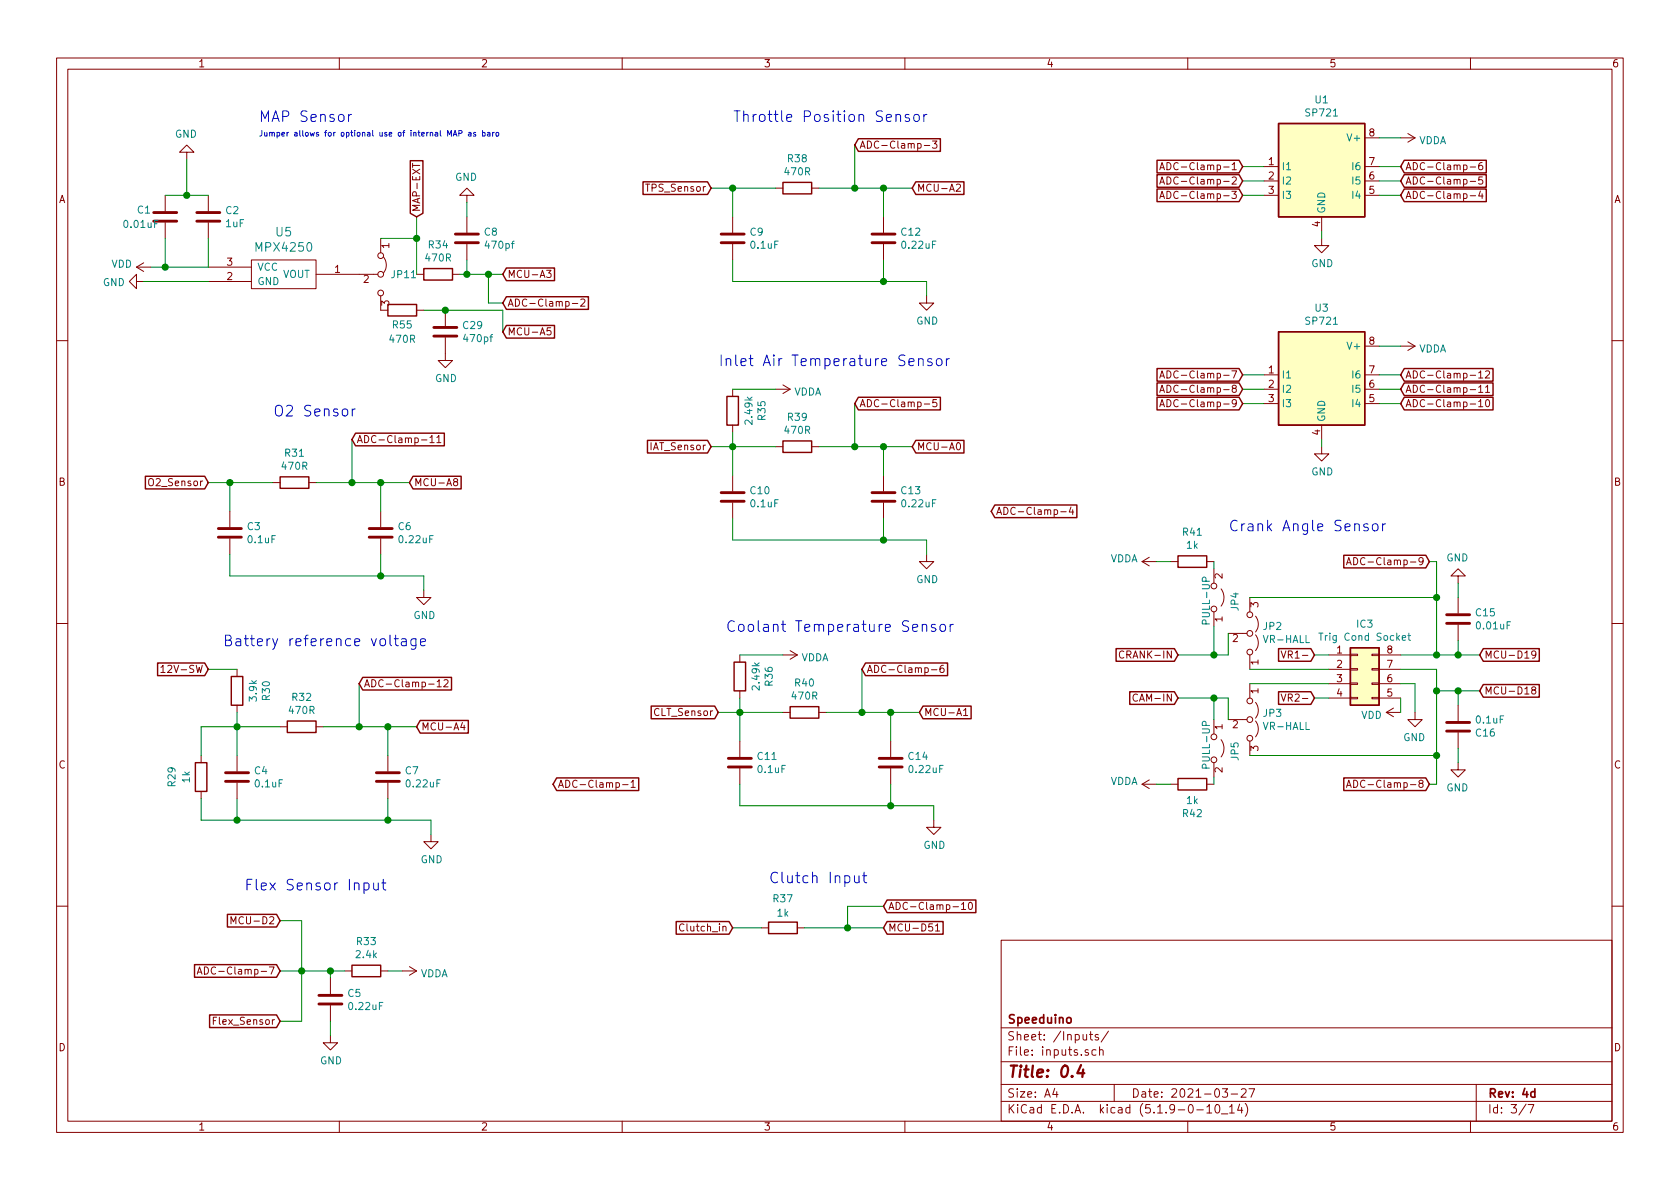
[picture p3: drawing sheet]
<svg xmlns="http://www.w3.org/2000/svg" width="297mm" height="210mm" viewBox="0 0 297 210" stroke-linecap="round" stroke-linejoin="round" font-family="sans-serif">
<g fill="none" stroke="#840000" stroke-width=".18">
<path d="M10 10.3h277v189.9h-277zM12 12.2h273v186.1h-273zM60 10.3v1.9M110 10.3v1.9M160 10.3v1.9M210 10.3v1.9M260 10.3v1.9M29.2 34.5v2.8M29.2 39.4v2.8M33 26.9h1.3l-1.3-1.3-1.3 1.3h1.3v1.3M36.8 34.5v2.8M36.8 39.4v2.8"/>
<path d="M72.9 28.9v.7M82.5 34.5h1.3l-1.3-1.2-1.2 1.2h1.2v1.3M82.5 38.3v2.8M129.5 38.3v2.8M137.2 33.3h1.2M143.5 33.3h1.3M156.2 38.3v2.8M163.4 25.7h1M164.9 24.9h.8l-.5 .5 .4 .1 .1 .5-.3 .2-.5-.1M169.1 32.7l.5-.1 .2 .1v.2v.2l-.8 .7h.8M205.1 35.1l.4-1.3 .4 1.3M205.1 32.6l.4-1.3 .4 1.3"/>
<path d="M205.1 30l.4-1.3 .4 1.3M205.2 34.7h.6M205.2 32.2h.6M205.2 29.7h.6M206.3 33.8a.64 .64 0 0 1 .7 .7 .64 .64 0 0 1-.7 .6zM206.3 31.3a.64 .64 0 0 1 .7 .6 .64 .64 0 0 1-.7 .7zM206.3 28.7a.64 .64 0 0 1 .7 .7 .64 .64 0 0 1-.7 .6zM223.5 29.5h2.6M223.5 32h2.6M223.5 34.5h2.6M233.7 38.3v2.6M241.3 24.4h2.5"/>
<path d="M241.3 29.5h2.5M241.3 32h2.5M241.3 34.5h2.5M247.6 24.4h2.6M248.9 23.6l1.3 .8M250.2 24.4l-1.3 .7M259.9 34.6h1M259.9 32.1h1M259.9 29.5h1M261.7 33.8l-.3 .9h.8M262.1 28.7l-.5 .2-.2 .4 .1 .6 .2 .1h.4l.1-.2-.1-.5-.4-.1-.3 .3M262.1 34.3v.8"/>
<path d="M262.1 31.3h-.6l-.1 .6 .5-.1 .3 .2v.3l-.3 .3-.5-.2M24.1 49.8v-1.3l-1.2 1.3 1.2 1.2v-1.2h1.3M24.1 47.2h2.6M24.1 47.2l1.3 .8M25.4 46.5l-1.3 .7M36.8 49.8h7.6M36.8 47.2h7.6M44.4 46h11.5v5h-11.5zM55.9 48.5h10.9M67.3 42.2v2.5M67.3 52.3v2.6h1.3M67.8 45.5a2.26 2.26 0 0 1 0 2.8"/>
<path d="M73.7 48.5h1.2M73.7 54.9h1.2M78.7 59.7v4h1.3l-1.3 1.3-1.2-1.3h1.2M78.7 54.9v2.8M80 48.5h1.3M82.5 43.2v2.8M96.6 47.8h.8l-.4 .5 .4 .1v.5l-.2 .2-.6-.2M97.4 58h-.6l-.1 .6 .2-.2 .5 .2v.5l-.2 .1-.5-.1M101.2 53.7h1M102.7 53l.5-.1 .2 .3-.8 .9h.8M129.5 43.2v2.8M156.2 43.2v2.8"/>
<path d="M163.8 52.3v1.3h1.3l-1.3 1.3-1.2-1.3h1.2M233.7 42.2v1.2h1.2l-1.2 1.3-1.3-1.3h1.3M10 60.2h2M74.5 77.8h1M76 77.4l.4-.4v1.3M76 78.3h.8M77.2 77.4l.4-.4v1.3M77.2 78.3h.8M129.5 68.8v1.3M129.5 75.2v1.2M137.2 68.8h2.5M137.2 79h1.2"/>
<path d="M138.4 68.1l1.3 .7M139.7 68.8l-1.3 .8M143.5 79h1.3M163.4 71.4h1M165.6 70.7h-.6l-.1 .6 .5-.2 .3 .3v.3l-.3 .2-.5-.1M169.2 78.4l.2-.1a.67 .67 0 0 1 .4 .6 .67 .67 0 0 1-.4 .6l-.3-.4zM205.1 71.9l.4-1.2 .4 1.2M205.1 69.4l.4-1.3 .4 1.3M205.1 66.8l.4-1.2 .4 1.2M205.2 71.6h.6M205.2 69h.6M205.2 66.5h.6"/>
<path d="M206.3 70.7a.64 .64 0 0 1 .7 .6 .64 .64 0 0 1-.7 .6zM206.3 68.1a.64 .64 0 0 1 .7 .7 .64 .64 0 0 1-.7 .6zM206.3 65.6a.64 .64 0 0 1 .7 .6 .64 .64 0 0 1-.7 .6zM223.5 68.8h2.6M223.5 66.3h2.6M223.5 71.4h2.6M233.7 79v1.3h1.2l-1.2 1.2-1.3-1.2h1.3M233.7 75.2v2.5M241.3 68.8h2.5M241.3 61.2h2.5M241.3 66.3h2.5M241.3 71.4h2.5"/>
<path d="M247.6 61.2h2.6M248.9 60.4l1.3 .8M250.2 61.2l-1.3 .8M259.9 68.9h1M261.4 65.9l.4-.3v1.2M261.4 68.5l.4-.4v1.3M261.4 71l.4-.3v1.2M261.4 66.8h.8M261.4 69.4h.8M261.4 71.9h.8M262.7 65.7l.4-.1 .3 .3-.1 .2-.7 .7h.8M262.7 68.5l.3-.4v1.3"/>
<path d="M262.7 69.4h.7M262.8 70.8l.2-.1a.69 .69 0 0 1 .4 .6 .69 .69 0 0 1-.4 .6l-.2-.1-.1-.4zM285 60.2h2M40.6 90.4v2.8M40.6 95.2v2.8M48.3 85.3h1.2M54.6 85.3h1.3M67.3 90.4v2.8M67.3 95.2v2.8M80.4 85.2l-.2-.3 .1-.1 .1-.2 .5 .2v.3l-.6 .1-.1 .2v.3l.2 .2 .4-.1 .1-.1v-.4l-.2-.1M129.5 84.1v2.8M129.5 88.9v2.8"/>
<path d="M156.2 84.1v2.8M156.2 88.9v2.8M163.8 98v1.3h1.3l-1.3 1.3-1.2-1.3h1.2M187.6 90.5h.9M189.4 89.7l-.3 .8h.7M189.7 90.1v.9M201.9 99.3h2.6M201.9 99.3l1.3 .8M203.2 98.5l-1.3 .8M207 99.3h1.3M213.4 99.3h1.2M238.1 99.9l.4-1.3 .4 1.3"/>
<path d="M238.2 99.5h.6M239.3 98.6a.64 .64 0 0 1 .8 .6 .64 .64 0 0 1-.8 .7zM10 110.3h2M28.4 118l.4-.4v1.3M28.4 118.9h.8M41.9 118.4v1.2M74.9 104.4v1.3h1.3l-1.3 1.2-1.2-1.2h1.2M130.8 115.8v1.3M138.4 115.8h2.6M139.7 115.1l1.3 .7M141 115.8l-1.3 .8M164.7 118.4h1"/>
<path d="M166.8 117.6l-.4 .2-.2 .4v.6l.2 .1h.4l.1-.2-.1-.5-.4-.1-.2 .3M198.7 115.2a.51 .51 0 0 0-.6 0 .51 .51 0 0 0-.2 .6 .46 .46 0 0 0 .3 .5 .46 .46 0 0 0 .5 0M214.6 100.6v2.5M214.6 108.2v2.5M215.9 104.1a2.53 2.53 0 0 1 0 3.1M217.2 112h3.3M221 105.7v2.5M221 115.8v2.6M222 112.3a2.26 2.26 0 0 1 0 2.8M222 109a2.26 2.26 0 0 1 0 2.8M226.5 115.1l.4 1.3 .5-1.3M234.9 115.8h3.9"/>
<path d="M234.9 118.4h3.9M238.8 115.7h1.2v.2h-1.2zM238.8 118.2h1.2v.3h-1.2zM242.6 115.7h1.2v.2h-1.2zM242.6 118.2h1.2v.3h-1.2zM243.8 115.8h3.8M243.8 118.4h3.8M257.8 101.8h1.3l-1.3-1.2-1.3 1.2h1.3v1.3M257.8 105.7v2.8M257.8 110.5v2.8M271.6 115.7l-.3 .2-.4-.1-.1-.1 .1-.5 .4-.1 .2 .1a.84 .84 0 0 1-.3 1.2h-.3M285 110.3h2"/>
<path d="M35.6 133.6v1.3M35.6 139.9v1.3M41.9 124.7v1.3M41.9 133.6v2.8M41.9 138.4v2.8M49.5 128.5h1.3M55.9 128.5h1.2M68.6 133.6v2.8M68.6 138.4v2.8M77.3 120.5l.3-.3v1.3M77.3 121.5h.7M78.5 120.3l.5-.1 .2 .3v.2l-.8 .8h.8"/>
<path d="M81.8 127.8l-.3 .8h.7M82.1 128.2v.9M110.1 138.8h.9M111.6 138.3l.3-.3v1.2M111.6 139.2h.7M130.8 122.2v1.2M130.8 131.1v2.8M130.8 135.9v2.8M138.4 126h1.3M144.8 126h1.2M157.5 131.1v2.8M157.5 135.9v2.8"/>
<path d="M170.4 125.6l.3-.3v1.2M170.4 126.5h.7M201.1 122.9a.6 .6 0 0 0-.8 .4 .6 .6 0 0 0 .6 .7l.2-.1M201.9 138.7h2.6M201.9 138.7l1.3 .7M203.2 137.9l-1.3 .8M207 138.7h1.3M213.4 138.7h1.2M214.6 127.2v2.6M214.6 134.9v2.5M215.9 130.8a2.53 2.53 0 0 1 0 3.1M217.2 127.2h3.3"/>
<path d="M221 120.9v2.5M221 131.1v2.5M222 124.2a2.26 2.26 0 0 1 0 2.8M222 127.5a2.26 2.26 0 0 1 0 2.8M226.5 122.7l.4 1.3 .5-1.3M234.9 120.9h3.9M234.9 123.4h3.9M238.1 139.2l.4-1.2 .4 1.2M238.2 138.9h.6M238.8 123.3h1.2v.3h-1.2zM238.8 120.8h1.2v.2h-1.2zM239.3 138a.64 .64 0 0 1 .8 .6 .64 .64 0 0 1-.8 .6z"/>
<path d="M242.6 123.3h1.2v.3h-1.2zM242.6 120.8h1.2v.2h-1.2zM243.8 120.9h3.8M243.8 123.4h3.8M245.1 126h2.5M245.1 126l1.3 .7M246.4 125.2l-1.3 .8M250.2 126v1.2h-1.3l1.3 1.3 1.3-1.3h-1.3M257.8 134.9v1.2h-1.3l1.3 1.3 1.3-1.3h-1.3M257.8 124.7v2.8M257.8 129.5v2.8M271.1 122l-.2-.1v-.3l.4-.1 .3 .2-.1 .2-.6 .2-.1 .1 .1 .4 .2 .1h.3l.2-.2v-.3l-.3-.2"/>
<path d="M76.2 147.6v1.2h1.3l-1.3 1.3-1.3-1.3h1.3M165.1 145v1.3h1.3l-1.3 1.3-1.3-1.3h1.3M170 159.9l.4-.3v1.2M171.3 159.7l.2-.1a.69 .69 0 0 1 .4 .6 .69 .69 0 0 1-.4 .6l-.2-.1-.1-.4zM10 160.2h2M34.9 172.3l.4-1.3 .4 1.3M35 171.9h.6M36.1 171a.64 .64 0 0 1 .8 .6 .64 .64 0 0 1-.8 .7zM38.3 179.9h-.6v1.2M40.8 163.4v-1.3l.5 .9 .4-.9v1.3M58.4 173v2.8M58.4 177.8v2.8"/>
<path d="M61 171.7h1.2M67.3 171.7h1.3M71.1 171.7h2.6M72.4 170.9l1.3 .8M73.7 171.7l-1.3 .8M120.9 163.5a.6 .6 0 0 0-.8 .4 .6 .6 0 0 0 .6 .7l.2-.1M134.6 164.1h1.3M141 164.1h1.2M165.4 163.7l.4-.3v1.2M165.4 164.6h.7M170 160.8h.7M177 166.3h108v32h-108z"/>
<path d="M285 160.2h2M37.7 180.5h.4M58.4 183.1v1.3h1.3l-1.3 1.3-1.3-1.3h1.3M60 198.3v1.9M110 198.3v1.9M160 198.3v1.9M177 194.8h108M177 191.8h108M177 187.8h108M177 181.8h108M186.5 192.5l-.4 1h1M186.8 193v1"/>
<path d="M192.6 182.9h.6M192.8 182.4v1.3l.4 .2M193.8 185.7l-.5-.1-.2 .3v.6l.2 .1 .5-.1M194.2 183l-.4-.1-.2 .2 .1 .3 .5 .1v.3h-.6M194.4 185.7l.2-.1 .4 .1v.9M194.4 185.1v1.5M196 182.3l-1.3 2M197 191.8v3M210 198.3v1.9M211.6 196.3h1.2M213.4 195.8l.4-.5v1.5M213.4 196.8h.8"/>
<path d="M215 195.4l.3-.1a.94 .94 0 0 1 0 1.5 .8 .8 0 0 1-.6-.6 .8 .8 0 0 1 .3-.8zM216 197h1.1M216.1 192.5h.9l-.4 .6 .4 .1v.7l-.2 .1-.7-.1M217.4 195.8l.4-.5v1.5M217.4 196.8h.8M217.7 193.5h1.1M219.2 195.2l-.4 1.1h.9M219.5 192.7l.2-.2h.3l.3 .2v.3v.2l-.9 .8h.9M219.5 195.8v1M220.2 195.1a1.71 1.71 0 0 1 0 2.3M220.8 192.5h1l-.6 1.5M260 198.3v1.9"/>
<path d="M261 191.8v6.5M269.8 195.2l-1.2 2M270.2 195.3h1l-.6 1.5"/>
<circle cx="67.3" cy="45.2" r=".51"/>
<circle cx="67.3" cy="48.5" r=".51"/>
<circle cx="67.3" cy="51.8" r=".51"/>
<circle cx="214.6" cy="103.6" r=".51"/>
<circle cx="214.6" cy="107.7" r=".51"/>
<circle cx="221" cy="115.3" r=".51"/>
<circle cx="221" cy="108.7" r=".51"/>
<circle cx="221" cy="112" r=".51"/>
<circle cx="214.6" cy="130.3" r=".51"/>
<circle cx="214.6" cy="134.4" r=".51"/>
<circle cx="221" cy="123.9" r=".51"/>
<circle cx="221" cy="127.2" r=".51"/>
<circle cx="221" cy="130.6" r=".51"/>
</g>
<path d="M188.7 180.1l.2-.2 .4 .2v.7l-.2 .1-.4-.1zM271.4 193.1l-.4-.1-.3 .3v.6l.3 .1 .4-.1M271.4 192.5v1.5" fill="none" stroke="#840000" stroke-width=".3"/>
<path d="M191.1 188.3l-.6 1.5h1.2M191.5 189.1l-.1 1.3" fill="none" stroke="#840000" stroke-width=".41"/>
<g fill="none" stroke="#840000" stroke-width=".51">
<path d="M27.2 39.1h4M27.2 37.6h4M34.8 39.1h4.1M34.8 37.6h4.1M76.7 59.4h4.1M76.7 57.9h4.1M80.5 42.9h4.1M80.5 41.4h4.1M127.5 42.9h4.1M127.5 41.4h4.1M154.2 42.9h4M154.2 41.4h4"/>
<path d="M38.6 95h4.1M38.6 93.5h4.1M65.3 95h4M65.3 93.5h4M127.5 88.6h4.1M127.5 87.1h4.1M154.2 88.6h4M154.2 87.1h4M255.8 110.2h4M255.8 108.7h4M39.9 138.2h4M39.9 136.6h4"/>
<path d="M66.5 138.2h4.1M66.5 136.6h4.1M128.8 135.6h4M128.8 134.1h4M155.4 135.6h4.1M155.4 134.1h4.1M255.8 127.8h4M255.8 129.3h4M56.4 177.5h4.1M56.4 176h4.1"/>
</g>
<g fill="none" stroke="#840000" stroke-width=".25">
<path d="M72.5 28.4h2.3v9.3l-1.1 .6-1.2-.6zM113.7 32.2h11.4l.6 1.1-.6 1.1h-11.4zM138.4 32.3h5.1v2h-5.1zM151.8 24.5h14.5v2.3h-14.5l-.7-1.2zM161.9 32.2h8.5v2.2h-8.5l-.6-1.1zM204.6 33.4h14.5l.6 1.1-.6 1.2h-14.5zM204.6 30.9h14.5l.6 1.1-.6 1.1h-14.5zM204.6 28.3h14.5l.6 1.2-.6 1.1h-14.5zM226.1 21.8h15.2v16.5h-15.2zM248.3 33.4h14.5v2.3h-14.5l-.7-1.2zM248.3 30.9h14.5v2.2h-14.5l-.7-1.1zM248.3 28.3h14.5v2.3h-14.5l-.7-1.1z"/>
<path d="M68.6 53.8h5.1v2.1h-5.1zM74.9 47.5h5.1v2h-5.1zM89.5 52.5h14.5v2.2h-14.5l-.6-1.1zM89.5 47.4h8.5v2.2h-8.5l-.6-1.1zM89.5 57.6h8.5v2.2h-8.5l-.6-1.1zM226.1 58.7h15.2v16.5h-15.2zM62.9 76.6h15.7v2.2h-15.7l-.7-1.1zM114.5 77.9h10.6l.6 1.1-.6 1.1h-10.6zM128.5 70.1h2.1v5.1h-2.1zM138.4 78h5.1v2h-5.1zM151.8 70.3h14.5v2.2h-14.5l-.7-1.1zM161.9 77.9h8.5v2.2h-8.5l-.6-1.1z"/>
<path d="M204.6 70.3h14.5l.6 1.1-.6 1.1h-14.5zM204.6 67.7h14.5l.6 1.1-.6 1.1h-14.5zM204.6 65.2h14.5l.6 1.1-.6 1.1h-14.5zM248.3 65.2h15.7v2.2h-15.7l-.7-1.1zM248.3 67.7h15.7v2.2h-15.7l-.7-1.1zM248.3 70.3h15.7v2.2h-15.7l-.7-1.1zM25.7 84.2h10.5l.6 1.1-.6 1.2h-10.5zM49.5 84.3h5.1v2.1h-5.1zM73 84.2h8.5v2.3h-8.5l-.6-1.2zM175.9 89.3h14.5v2.2h-14.5l-.6-1.1zM208.3 98.3h5.1v2h-5.1zM237.6 98.2h14.5l.6 1.1-.6 1.1h-14.5z"/>
<path d="M27.9 117.2h8.3l.6 1.2-.6 1.1h-8.3zM40.9 119.6h2v5.1h-2zM64.1 119.8h15.7v2.2h-15.7l-.6-1.1zM129.8 117.1h2v5.1h-2zM153 117.2h14.5v2.3h-14.5l-.6-1.1zM197.3 114.7h10.3l.7 1.1-.7 1.1h-10.3zM226.1 114.7h5.7l.6 1.1-.6 1.1h-5.7zM238.8 114.5h5v10.2h-5zM262.3 114.7h9.9v2.2h-9.9l-.7-1.1zM34.5 134.9h2.1v5h-2.1zM50.8 127.5h5.1v2h-5.1zM74.3 127.4h8.5v2.2h-8.5l-.6-1.1z"/>
<path d="M98.4 137.6h14.5v2.2h-14.5l-.6-1.1zM115.1 124.9h11.3l.6 1.1-.6 1.1h-11.3zM139.7 125h5.1v2h-5.1zM163.2 124.9h8.5v2.2h-8.5l-.6-1.1zM199.7 122.3h7.9l.7 1.1-.7 1.2h-7.9zM208.3 137.7h5.1v2h-5.1zM226.1 122.3h5.7l.6 1.1-.6 1.2h-5.7zM237.6 137.6h14.5l.6 1.1-.6 1.1h-14.5zM262.3 121.1h9.9v2.2h-9.9l-.7-1.1zM156.8 159.2h15.7v2.2h-15.7l-.6-1.1zM34.4 170.6h14.5l.6 1.1-.6 1.1h-14.5zM37.1 179.5h11.8l.6 1.1-.6 1.1h-11.8z"/>
<path d="M40.2 161.7h8.7l.6 1.1-.6 1.1h-8.7zM62.2 170.7h5.1v2h-5.1zM119.6 163h9.3l.6 1.1-.6 1.1h-9.3zM135.9 163.1h5.1v2h-5.1zM156.8 163h10v2.2h-10l-.6-1.1z"/>
</g>
<path d="M213.2 102.8v-.6l-.2-.1h-.3l-.1 .2v.5h1.2M233.2 112h.7M247.9 112.8l.6-.1v-.3h-.4l-.2 .2 .1 .6h.5M248.9 112.4h.5M249.1 112v1l.3 .2M213.2 128.3v-.6l-.2-.1h-.3l-.1 .2v.5h1.2" fill="none" stroke="#008484" stroke-width=".18"/>
<g fill="#ffffc2" stroke="#ffffc2" stroke-width=".18">
<path d="M238.8 114.5h5v10.2h-5z"/>
<path d="M226.1 58.7h15.2v16.5h-15.2z"/>
<path d="M226.1 21.8h15.2v16.5h-15.2z"/>
</g>
<g fill="none" stroke="#008400" stroke-width=".18">
<path d="M29.2 34.5h7.6M33 28.2v6.3M73.7 38.3v10.2M82.5 35.8v2.5M125.7 33.3h11.5M129.5 33.3v5M144.8 33.3h16.5M151.1 25.6v7.7M156.2 33.3v5M219.7 29.5h3.8M219.7 32h3.8M219.7 34.5h3.8"/>
<path d="M243.8 29.5h3.8M243.8 32h3.8M243.8 34.5h3.8M243.8 24.4h3.8M25.4 49.8h11.4M29.2 42.2v5M36.8 42.2v5h-10.1M67.3 42.2h6.4M74.9 54.9h14v3.8M81.3 48.5h7.6M82.5 46v2.5M86.4 48.5v5.1h2.5"/>
<path d="M129.5 46v3.8h34.3v2.5M156.2 46v3.8M233.7 40.9v1.3M62.2 77.7v7.6M125.7 79h11.5M129.5 76.4v7.7M129.5 68.8h7.7M144.8 79h16.5M151.1 71.4v7.6M156.2 79v5.1M219.7 66.3h3.8M219.7 68.8h3.8"/>
<path d="M219.7 71.4h3.8M233.7 77.7v1.3M243.8 61.2h3.8M243.8 66.3h3.8M243.8 68.8h3.8M243.8 71.4h3.8M36.8 85.3h11.5M40.6 85.3v5.1M40.6 98v3.8h34.3v2.6M55.9 85.3h16.5M67.3 85.3v5.1M67.3 98v3.8"/>
<path d="M129.5 91.7v3.8h34.3v2.5M156.2 91.7v3.8M204.5 99.3h2.5M214.6 99.3v1.3M252.7 99.3h1.3v16.5M36.8 118.4h5.1M130.8 115.8h7.6M152.4 118.4v7.6M214.6 110.7v5.1M217.2 112v3.8h-8.9M221 118.4h13.9M221 105.7h33"/>
<path d="M232.4 115.8h2.5M247.6 118.4h6.4v20.3h-1.3M247.6 115.8h14M257.8 103.1v2.6M257.8 113.3v2.5M41.9 126v7.6M49.5 128.5h-13.9v5.1M57.1 128.5h16.6M63.5 120.9v7.6M68.6 128.5v5.1M127 126h11.4M130.8 123.4v7.7"/>
<path d="M130.8 138.7v3.8h34.3v2.5M146 126h16.6M157.5 126v5.1M157.5 138.7v3.8M204.5 138.7h2.5M208.3 123.4h8.9v3.8M214.6 123.4v3.8M214.6 137.4v1.3M221 120.9h13.9M221 133.6h33M232.4 123.4h2.5M247.6 120.9h2.6v5.1"/>
<path d="M247.6 123.4v2.6M254 122.2h7.6M257.8 122.2v2.5M257.8 132.3v2.6M35.6 141.2v3.8h40.6v2.6M41.9 141.2v3.8M68.6 141.2v3.8M49.5 171.7h11.5M49.5 162.8h3.8v17.8h-3.8M58.4 171.7v1.3M68.6 171.7h2.5M129.5 164.1h5.1"/>
<path d="M142.2 164.1h14M156.2 160.3h-6.3v3.8M58.4 180.6v2.5"/>
</g>
<g fill="none" stroke="#0000c2" stroke-width=".18">
<path d="M61.6 20.2v1.3M62.2 20.2a.45 .45 0 0 0-.6 .4M79.1 24.1v-1l.4 .7 .3-.7v1M80.1 24.1l.4-1 .3 1M80.2 23.8h.5M81.1 23.6l.5-.1v-.3l-.5-.1v1M82.9 23.5h.3l.1 .6M83.3 23.6l-.5 .2 .2 .3 .3-.1M84.1 23.5l-.3-.1-.1 .1 .1 .2 .3 .1v.2h-.4M85.3 23.5l.3-.1 .2 .2-.1 .4h-.4M85.3 23.1v1M86.2 23.5h.4v.6"/>
<path d="M86.6 23.6l-.4 .2 .1 .3 .3-.1M87.1 23.4v.7M87.4 23.4l-.3 .2M87.8 23.5l.2-.1 .2 .2v.3l-.2 .2-.2-.1-.1-.1zM158.4 20.4a.48 .48 0 0 1 .8 .1v1M158.4 20.2v1.3M160.8 20.3h-.7v.5a.64 .64 0 0 1 .7 .3l-.2 .4-.6-.1M161.6 20.4a.51 .51 0 0 1 .5-.2 .51 .51 0 0 1 .4 .4v.5a.5 .5 0 0 1-.4 .4 .5 .5 0 0 1-.5-.4zM163.3 20.2v1.3M163.9 20.2a.45 .45 0 0 0-.6 .4M62.3 72.3v1.3M62.8 72.3a.45 .45 0 0 0-.5 .4"/>
<path d="M160.7 64l.9-.2-.1-.3-.5-.1-.3 .3 .1 .9 .2 .1 .5-.1M162.4 63.6a.48 .48 0 0 1 .8 .1v1M162.4 63.4v1.3M164.7 63.5l-.4-.1-.3 .3 .1 .3 .6 .1 .1 .2-.1 .3-.1 .1-.6-.1M165.6 63.6a.53 .53 0 0 1 .9 .2l-.1 .7a.51 .51 0 0 1-.5 .2 .51 .51 0 0 1-.3-.4zM167.3 63.4v1.3M167.9 63.4a.45 .45 0 0 0-.6 .4M241.9 92.7a.48 .48 0 0 0-.8 .2l.1 .3a.64 .64 0 0 1 .7 .3l-.2 .4-.6-.1M242.8 92.7a.53 .53 0 0 1 .8 .3v.5a.51 .51 0 0 1-.5 .4 .51 .51 0 0 1-.5-.4v-.5zM244.4 92.6v1.3M245 92.6a.45 .45 0 0 0-.6 .4M69.7 112.9h.7"/>
<path d="M70 112.3v1.6l.1 .2 .3 .1M71 113h.8v1.2M71.8 113.4l-.6 .1a.37 .37 0 0 0-.3 .3 .37 .37 0 0 0 .3 .4l.6-.1M73.5 112.9v1.6a.52 .52 0 0 1-.8 .2M73.5 113a.63 .63 0 0 0-.8 .1v.9l.3 .2 .5-.1M74.3 113.6l.9-.2v-.4l-.6-.1-.3 .3 .1 .9 .2 .1 .6-.1M163.1 110.6a.51 .51 0 0 1 .7-.1l.1 1.2M163.1 110.4v1.3M165.4 110.5a.46 .46 0 0 0-.7 .2l.1 .2 .4 .1 .3 .3-.3 .4-.5-.1M166.4 110.5a.53 .53 0 0 1 .8 .3v.5a.51 .51 0 0 1-.5 .4 .51 .51 0 0 1-.5-.4v-.5zM168 110.4v1.3M168.5 110.4a.45 .45 0 0 0-.5 .4"/>
<path d="M64.4 156.2a.63 .63 0 0 1 .8 .1v.9l-.3 .2-.5-.1M66.1 156.1v1a.46 .46 0 0 0 .3 .3 .46 .46 0 0 0 .5-.2M66.9 156.1v1.3M67.5 156.1h.7M67.8 155.5v1.6l.1 .2 .3 .1M151.1 154.9v.9a.46 .46 0 0 0 .4 .3 .46 .46 0 0 0 .4-.2M151.9 154.9v1.2M152.5 154.9h.7M152.8 154.2v1.6l.1 .2 .3 .1"/>
</g>
<g fill="#008400" stroke="#008400" stroke-width=".25">
<circle cx="151.1" cy="79" r=".51"/>
<circle cx="86.4" cy="48.5" r=".51"/>
<circle cx="156.2" cy="95.5" r=".51"/>
<circle cx="129.5" cy="79" r=".51"/>
<circle cx="156.2" cy="33.3" r=".51"/>
<circle cx="156.2" cy="79" r=".51"/>
<circle cx="129.5" cy="33.3" r=".51"/>
<circle cx="157.5" cy="142.5" r=".51"/>
<circle cx="151.1" cy="33.3" r=".51"/>
<circle cx="73.7" cy="42.2" r=".51"/>
<circle cx="254" cy="133.6" r=".51"/>
<circle cx="257.8" cy="115.8" r=".51"/>
<circle cx="156.2" cy="49.8" r=".51"/>
<circle cx="254" cy="105.7" r=".51"/>
<circle cx="152.4" cy="126" r=".51"/>
<circle cx="130.8" cy="126" r=".51"/>
<circle cx="157.5" cy="126" r=".51"/>
<circle cx="78.7" cy="54.9" r=".51"/>
<circle cx="68.6" cy="145" r=".51"/>
<circle cx="257.8" cy="122.2" r=".51"/>
<circle cx="41.9" cy="128.5" r=".51"/>
<circle cx="68.6" cy="128.5" r=".51"/>
<circle cx="41.9" cy="145" r=".51"/>
<circle cx="67.3" cy="85.3" r=".51"/>
<circle cx="149.9" cy="164.1" r=".51"/>
<circle cx="40.6" cy="85.3" r=".51"/>
<circle cx="53.3" cy="171.7" r=".51"/>
<circle cx="62.2" cy="85.3" r=".51"/>
<circle cx="58.4" cy="171.7" r=".51"/>
<circle cx="67.3" cy="101.8" r=".51"/>
<circle cx="214.6" cy="123.4" r=".51"/>
<circle cx="29.2" cy="47.2" r=".51"/>
<circle cx="33" cy="34.5" r=".51"/>
<circle cx="82.6" cy="48.5" r=".51"/>
<circle cx="214.6" cy="115.8" r=".51"/>
<circle cx="254" cy="115.8" r=".51"/>
<circle cx="254" cy="122.2" r=".51"/>
<circle cx="63.5" cy="128.5" r=".51"/>
</g>
<text font-size="2.8" fill="#840000" x="178" y="190.5">Title: 0.4</text>
<g font-size="2.6" fill="#0000c2">
<text x="45.7" y="21.6">MAP Sensor</text>
<text x="129.5" y="21.6">Throttle Position Sensor</text>
<text x="127" y="64.8">Inlet Air Temperature Sensor</text>
<text x="48.3" y="73.7">O2 Sensor</text>
<text x="217.2" y="94">Crank Angle Sensor</text>
<text x="128.3" y="111.8">Coolant Temperature Sensor</text>
<text x="39.4" y="114.3">Battery reference voltage</text>
<text x="43.2" y="157.5">Flex Sensor Input</text>
<text x="135.9" y="156.2">Clutch Input</text>
</g>
<g font-size="2.1" fill="#008484">
<text x="48.8" y="41.8">U5</text>
<text x="45.5" y="44.5">MPX4250</text>
</g>
<g font-size="2.1" fill="#840000">
<text x="178" y="184">Sheet: /Inputs/</text>
<text x="178" y="181">Speeduino</text>
<text x="178" y="186.7">File: inputs.sch</text>
<text x="178" y="196.9">KiCad E.D.A. kicad (5.1.9-0-10_14)</text>
<text x="178" y="194.1">Size: A4</text>
<text x="200" y="194.1">Date: 2021-03-27</text>
<text x="263" y="194.1">Rev: 4d</text>
<text x="263" y="196.9">Id: 3/7</text>
</g>
<g font-size="1.8" fill="#840000">
<text x="35" y="11.9">1</text>
<text x="85" y="11.9">2</text>
<text x="135" y="11.9">3</text>
<text x="185" y="11.9">4</text>
<text x="235" y="11.9">5</text>
<text x="285" y="11.9">6</text>
<text x="151.9" y="26.3">ADC-Clamp-3</text>
<text x="224.3" y="29.2">1</text>
<text x="242.1" y="29.2">7</text>
<text x="242.1" y="24.1">8</text>
<text x="10.4" y="35.9">A</text>
<text x="114.5" y="33.9">TPS_Sensor</text>
<text x="162.1" y="33.9">MCU-A2</text>
<text x="207.5" y="35.2">ADC-Clamp-3</text>
<text x="207.5" y="32.6">ADC-Clamp-2</text>
<text x="207.5" y="30.1">ADC-Clamp-1</text>
<text x="224.3" y="31.7">2</text>
<text x="224.3" y="34.3">3</text>
<text x="242.1" y="34.3">5</text>
<text x="242.1" y="31.7">6</text>
<text x="248.4" y="35.2">ADC-Clamp-4</text>
<text x="248.4" y="32.6">ADC-Clamp-5</text>
<text x="248.4" y="30.1">ADC-Clamp-6</text>
<text x="285.4" y="35.9">A</text>
<text x="74.3" y="37.6" transform="rotate(-90 74.3 37.6)">MAP-EXT</text>
<text x="233.4" y="40.1" transform="rotate(-90 233.4 40.1)">4</text>
<text x="40.2" y="47">3</text>
<text x="68.8" y="43.9" transform="rotate(-90 68.8 43.9)">1</text>
<text x="40.2" y="49.5">2</text>
<text x="59.2" y="48.3">1</text>
<text x="64.3" y="50">2</text>
<text x="89.7" y="49.1">MCU-A3</text>
<text x="68.8" y="54.1" transform="rotate(-90 68.8 54.1)">3</text>
<text x="89.7" y="54.2">ADC-Clamp-2</text>
<text x="89.7" y="59.3">MCU-A5</text>
<text x="242.1" y="61">8</text>
<text x="207.5" y="69.5">ADC-Clamp-8</text>
<text x="207.5" y="66.9">ADC-Clamp-7</text>
<text x="224.3" y="66">1</text>
<text x="224.3" y="68.6">2</text>
<text x="224.3" y="71.1">3</text>
<text x="242.1" y="71.1">5</text>
<text x="242.1" y="68.6">6</text>
<text x="242.1" y="66">7</text>
<text x="248.4" y="66.9">ADC-Clamp-12</text>
<text x="248.4" y="69.5">ADC-Clamp-11</text>
<text x="151.9" y="72">ADC-Clamp-5</text>
<text x="207.5" y="72">ADC-Clamp-9</text>
<text x="233.4" y="76.9" transform="rotate(-90 233.4 76.9)">4</text>
<text x="248.4" y="72">ADC-Clamp-10</text>
<text x="63" y="78.4">ADC-Clamp-11</text>
<text x="115.1" y="79.6">IAT_Sensor</text>
<text x="162.1" y="79.6">MCU-A0</text>
<text x="10.4" y="85.9">B</text>
<text x="26.7" y="86">O2_Sensor</text>
<text x="73.2" y="86">MCU-A8</text>
<text x="285.4" y="85.9">B</text>
<text x="176" y="91.1">ADC-Clamp-4</text>
<text x="240.5" y="99.9">ADC-Clamp-9</text>
<text x="216.2" y="102.3" transform="rotate(-90 216.2 102.3)">2</text>
<text x="222.5" y="107.4" transform="rotate(-90 222.5 107.4)">3</text>
<text x="216.2" y="110" transform="rotate(-90 216.2 110)">1</text>
<text x="218" y="113.5">2</text>
<text x="29.5" y="119">12V-SW</text>
<text x="153.2" y="119">ADC-Clamp-6</text>
<text x="198.8" y="116.5">CRANK-IN</text>
<text x="222.5" y="117.6" transform="rotate(-90 222.5 117.6)">1</text>
<text x="227.6" y="116.5">VR1-</text>
<text x="236.4" y="115.6">1</text>
<text x="236.4" y="118.1">2</text>
<text x="245.3" y="118.1">7</text>
<text x="245.3" y="115.6">8</text>
<text x="262.4" y="116.5">MCU-D19</text>
<text x="64.3" y="121.5">ADC-Clamp-12</text>
<text x="201.1" y="124.1">CAM-IN</text>
<text x="222.5" y="122.7" transform="rotate(-90 222.5 122.7)">1</text>
<text x="227.6" y="124.1">VR2-</text>
<text x="236.4" y="120.6">3</text>
<text x="236.4" y="123.2">4</text>
<text x="245.3" y="123.2">5</text>
<text x="245.3" y="120.6">6</text>
<text x="262.4" y="122.8">MCU-D18</text>
<text x="74.4" y="129.2">MCU-A4</text>
<text x="115.8" y="126.6">CLT_Sensor</text>
<text x="163.3" y="126.6">MCU-A1</text>
<text x="216.2" y="129" transform="rotate(-90 216.2 129)">1</text>
<text x="218" y="128.8">2</text>
<text x="10.4" y="135.9">C</text>
<text x="216.2" y="136.6" transform="rotate(-90 216.2 136.6)">2</text>
<text x="222.5" y="132.8" transform="rotate(-90 222.5 132.8)">3</text>
<text x="285.4" y="135.9">C</text>
<text x="98.6" y="139.3">ADC-Clamp-1</text>
<text x="240.5" y="139.3">ADC-Clamp-8</text>
<text x="157" y="160.9">ADC-Clamp-10</text>
<text x="41.9" y="163.4">MCU-D2</text>
<text x="120.7" y="164.7">Clutch_in</text>
<text x="157" y="164.7">MCU-D51</text>
<text x="37.3" y="172.3">ADC-Clamp-7</text>
<text x="10.4" y="185.9">D</text>
<text x="38.2" y="181.2">Flex_Sensor</text>
<text x="285.4" y="185.9">D</text>
<text x="35" y="199.9">1</text>
<text x="85" y="199.9">2</text>
<text x="135" y="199.9">3</text>
<text x="185" y="199.9">4</text>
<text x="235" y="199.9">5</text>
<text x="285" y="199.9">6</text>
</g>
<g font-size="1.8" fill="#008484">
<text x="231" y="20.6">SP721</text>
<text x="232.6" y="18.3">U1</text>
<text x="30.9" y="24.4">GND</text>
<text x="139.3" y="28.7">R38</text>
<text x="238.6" y="25">V+</text>
<text x="250.9" y="25.5">VDDA</text>
<text x="80.5" y="32">GND</text>
<text x="138.9" y="31">470R</text>
<text x="226.6" y="30.1">I1</text>
<text x="226.6" y="32.6">I2</text>
<text x="226.6" y="35.2">I3</text>
<text x="239.3" y="35.2">I4</text>
<text x="239.3" y="32.6">I5</text>
<text x="239.3" y="30.1">I6</text>
<text x="22.1" y="40.3">0.01uF</text>
<text x="24.3" y="37.8">C1</text>
<text x="40" y="37.9">C2</text>
<text x="40" y="40.2">1uF</text>
<text x="85.7" y="41.7">C8</text>
<text x="132.7" y="41.7">C9</text>
<text x="159.4" y="41.7">C12</text>
<text x="234.3" y="37.8" transform="rotate(-90 234.3 37.8)">GND</text>
<text x="19.7" y="47.3">VDD</text>
<text x="45.5" y="47.9">VCC</text>
<text x="75.4" y="46.2">470R</text>
<text x="75.8" y="43.9">R34</text>
<text x="86" y="44">470pf</text>
<text x="132.8" y="44">0.1uF</text>
<text x="159.6" y="44">0.22uF</text>
<text x="231.9" y="47.2">GND</text>
<text x="18.2" y="50.6">GND</text>
<text x="45.5" y="50.4">GND</text>
<text x="50" y="49.1">VOUT</text>
<text x="69.3" y="49.2">JP11</text>
<text x="69.5" y="58.1">R55</text>
<text x="81.9" y="58.2">C29</text>
<text x="162" y="57.4">GND</text>
<text x="231" y="57.4">SP721</text>
<text x="232.6" y="55.1">U3</text>
<text x="69" y="60.6">470R</text>
<text x="82.2" y="60.5">470pf</text>
<text x="238.6" y="61.8">V+</text>
<text x="250.9" y="62.3">VDDA</text>
<text x="76.9" y="67.6">GND</text>
<text x="140.4" y="69.9">VDDA</text>
<text x="226.6" y="66.9">I1</text>
<text x="226.6" y="69.5">I2</text>
<text x="239.3" y="69.5">I5</text>
<text x="239.3" y="66.9">I6</text>
<text x="133" y="74.8" transform="rotate(-90 133 74.8)">2.49k</text>
<text x="135.4" y="74.3" transform="rotate(-90 135.4 74.3)">R35</text>
<text x="138.9" y="76.7">470R</text>
<text x="139.3" y="74.4">R39</text>
<text x="226.6" y="72">I3</text>
<text x="234.3" y="74.7" transform="rotate(-90 234.3 74.7)">GND</text>
<text x="239.3" y="72">I4</text>
<text x="50" y="83.1">470R</text>
<text x="50.4" y="80.8">R31</text>
<text x="132.7" y="87.4">C10</text>
<text x="132.8" y="89.7">0.1uF</text>
<text x="159.4" y="87.4">C13</text>
<text x="159.6" y="89.7">0.22uF</text>
<text x="231.9" y="84.1">GND</text>
<text x="43.8" y="93.7">C3</text>
<text x="70.4" y="93.7">C6</text>
<text x="209.2" y="94.7">R41</text>
<text x="43.9" y="96.1">0.1uF</text>
<text x="70.7" y="96.1">0.22uF</text>
<text x="196.3" y="99.4">VDDA</text>
<text x="209.9" y="97">1k</text>
<text x="255.7" y="99.3">GND</text>
<text x="162" y="103.1">GND</text>
<text x="219" y="108" transform="rotate(-90 219 108)">JP4</text>
<text x="73.1" y="109.5">GND</text>
<text x="213.9" y="110.1" transform="rotate(-90 213.9 110.1)">PULL-UP</text>
<text x="223.4" y="111.4">JP2</text>
<text x="223.6" y="113.7">VR-HALL</text>
<text x="234" y="113.3">Trig Cond Socket</text>
<text x="239.9" y="111">IC3</text>
<text x="261" y="109">C15</text>
<text x="261.2" y="111.3">0.01uF</text>
<text x="141.6" y="116.9">VDDA</text>
<text x="45.4" y="123.9" transform="rotate(-90 45.4 123.9)">3.9k</text>
<text x="47.7" y="123.8" transform="rotate(-90 47.7 123.8)">R30</text>
<text x="51.7" y="123.9">R32</text>
<text x="134.3" y="121.8" transform="rotate(-90 134.3 121.8)">2.49k</text>
<text x="136.6" y="121.3" transform="rotate(-90 136.6 121.3)">R36</text>
<text x="140.1" y="123.7">470R</text>
<text x="140.6" y="121.4">R40</text>
<text x="51.2" y="126.3">470R</text>
<text x="223.4" y="126.8">JP3</text>
<text x="223.6" y="129.1">VR-HALL</text>
<text x="240.7" y="127.1">VDD</text>
<text x="248.1" y="131.1">GND</text>
<text x="261" y="130.2">C16</text>
<text x="261.1" y="127.9">0.1uF</text>
<text x="45" y="136.9">C4</text>
<text x="71.7" y="136.9">C7</text>
<text x="134" y="134.4">C11</text>
<text x="134.1" y="136.7">0.1uF</text>
<text x="160.7" y="134.4">C14</text>
<text x="160.9" y="136.7">0.22uF</text>
<text x="213.9" y="135.6" transform="rotate(-90 213.9 135.6)">PULL-UP</text>
<text x="219" y="134.4" transform="rotate(-90 219 134.4)">JP5</text>
<text x="31" y="139" transform="rotate(-90 31 139)">R29</text>
<text x="33.6" y="138.4" transform="rotate(-90 33.6 138.4)">1k</text>
<text x="45.2" y="139.2">0.1uF</text>
<text x="72" y="139.2">0.22uF</text>
<text x="196.3" y="138.8">VDDA</text>
<text x="209.9" y="142.2">1k</text>
<text x="255.7" y="139.9">GND</text>
<text x="209.2" y="144.5">R42</text>
<text x="74.4" y="152.6">GND</text>
<text x="163.3" y="150.1">GND</text>
<text x="136.8" y="159.6">R37</text>
<text x="63.1" y="167.1">R33</text>
<text x="137.5" y="162.1">1k</text>
<text x="63" y="169.4">2.4k</text>
<text x="74.3" y="172.8">VDDA</text>
<text x="61.5" y="176.3">C5</text>
<text x="61.8" y="178.6">0.22uF</text>
<text x="56.6" y="188.2">GND</text>
</g>
<text font-size="1.4" fill="#0000c2" x="45.7" y="24.1">Jumper allows for optional use of internal MAP as baro</text>
</svg>
